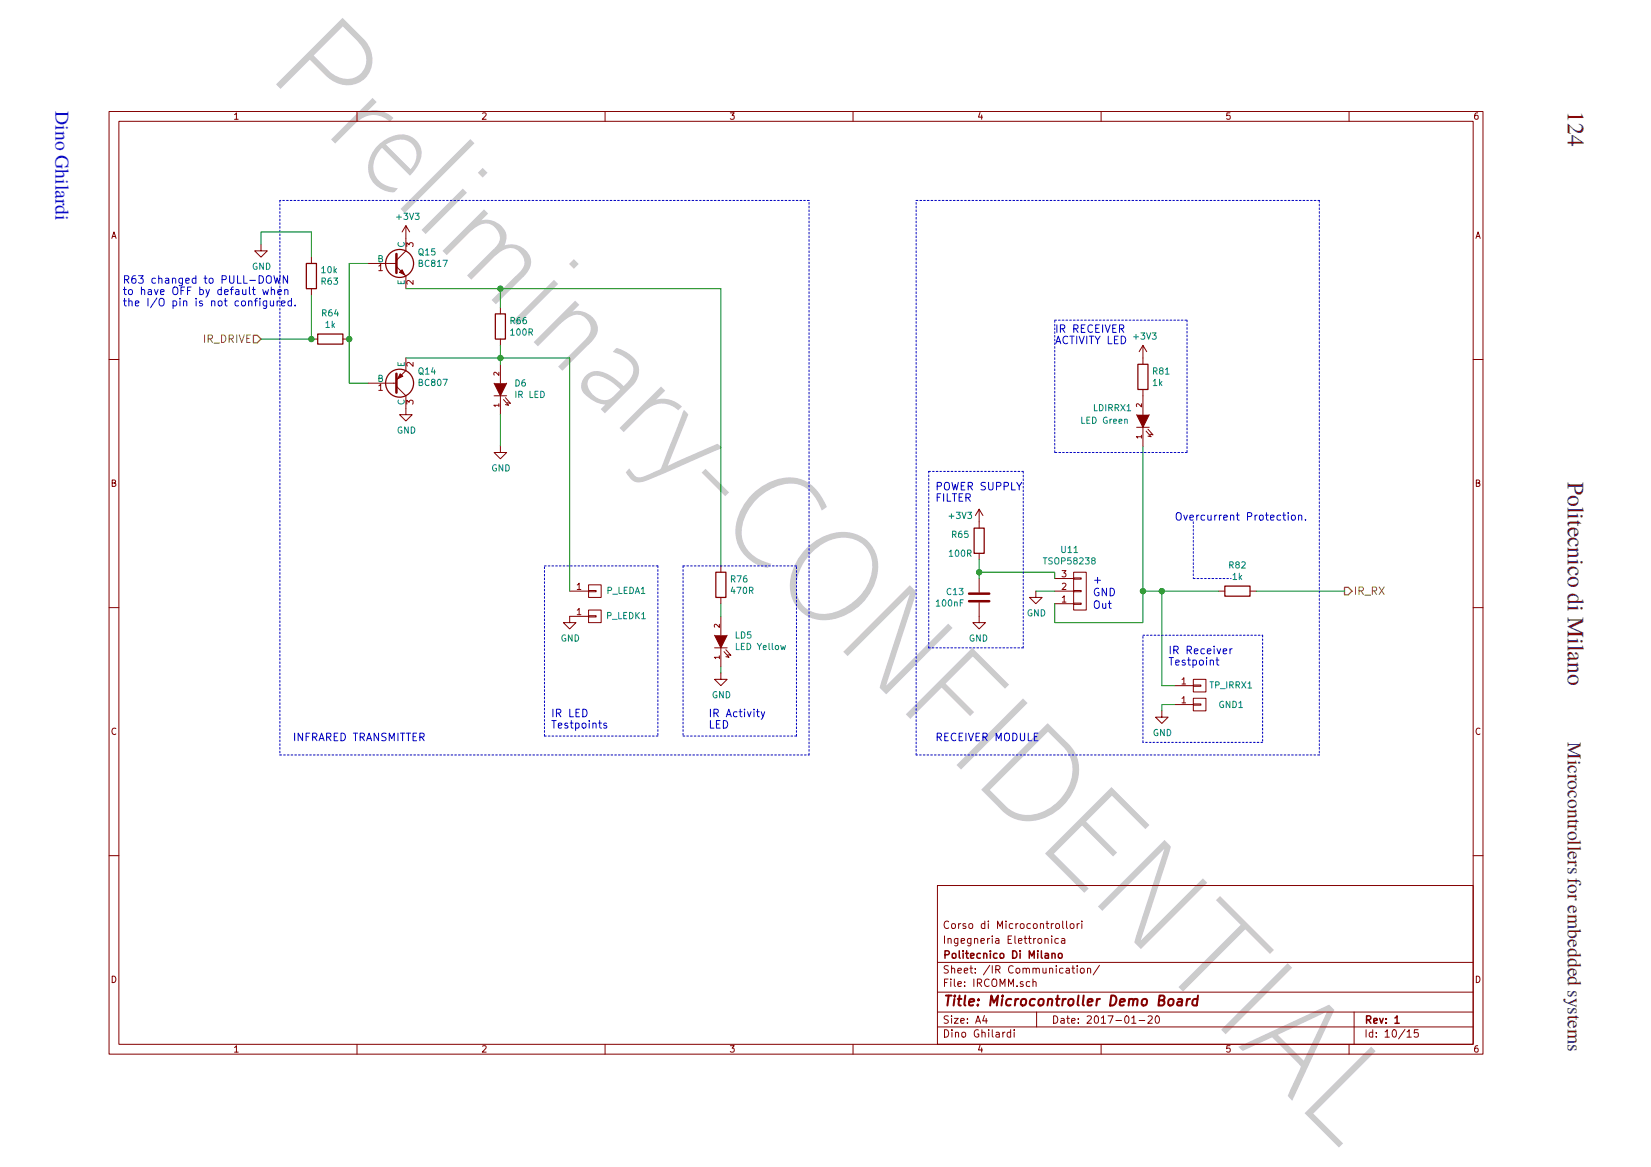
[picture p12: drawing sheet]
<svg xmlns="http://www.w3.org/2000/svg" width="297mm" height="210mm" viewBox="0 0 297 210" stroke-linecap="round" stroke-linejoin="round" font-family="sans-serif">
<g fill="none" stroke="#840000" stroke-width=".18">
<path d="M19.6 20.1h247.2v169.5h-247.2zM21.4 21.8h243.6v166h-243.6zM42.2 20.6l.3-.3v1.2M42.2 21.5h.7M64.2 20.1v1.7M86.8 20.4l.5-.1 .2 .3-.7 .9h.7M108.9 20.1v1.7M131.4 20.3h.7l-.4 .4 .4 .1v.5l-.2 .2-.5-.2M153.5 20.1v1.7M176.3 20.2l-.3 .9h.8M176.6 20.7v.8M198.1 20.1v1.7"/>
<path d="M221.3 20.3h-.5l-.1 .5 .2-.1 .3 .1 .1 .5-.2 .2-.4-.2M242.7 20.1v1.7M265.9 20.3l-.4 .1a.86 .86 0 0 0-.1 1h.5v-.4l-.2-.3-.3 .1-.1 .2M265.5 42.9l.4-1.2 .4 1.2M265.6 42.5h.6M19.6 64.7h1.8M90.6 71.9l.9 1-.6-.1M265 64.7h1.8M20.2 86.9l.5-.1 .1-.2-.1-.2-.5-.1v1.2h.4l.2-.4-.2-.2M265.6 86.9l.5-.1 .1-.2v-.2l-.6-.1v1.2h.5l.2-.4-.3-.2M19.6 109.3h1.8M265 109.3h1.8"/>
<path d="M20.8 131.1a.55 .55 0 0 0-.7 .4 .55 .55 0 0 0 .5 .6l.2-.1M266.3 131.1a.55 .55 0 0 0-.8 .4 .55 .55 0 0 0 .6 .6l.2-.1M19.6 153.9h1.8M168.7 159.3h96.3v28.5h-96.3zM265 153.9h1.8M20.2 175.6a.58 .58 0 0 1 .7 .6 .58 .58 0 0 1-.7 .5zM168.7 178.5h96.3M168.7 173.1h96.3M265.6 175.6a.58 .58 0 0 1 .7 .6 .58 .58 0 0 1-.7 .5zM42.2 188.4l.3-.3v1.1M42.2 189.2h.7M64.2 187.8v1.8"/>
<path d="M86.8 188.2l.5-.1 .2 .3-.7 .8h.7M108.9 187.8v1.8M131.4 188.1h.7l-.4 .4 .4 .1v.5l-.2 .1-.5-.1M153.5 187.8v1.8M168.7 182h96.3M168.7 184.7h96.3M176.3 188l-.3 .9h.8M176.6 188.5v.7M186.5 182v2.7M198.1 187.8v1.8M221.3 188.1h-.5l-.1 .5 .2-.1 .3 .1 .1 .5-.2 .1-.4-.1M242.7 187.8v1.8"/>
<path d="M243.6 182v5.8M265.9 188.1l-.4 .1a.86 .86 0 0 0-.1 1h.5v-.5l-.2-.2-.3 .1-.1 .1"/>
</g>
<path d="M88.9 68.9h2.3l-1.2 2.3z" fill="#840000"/>
<path d="M70.8 47.4h.5M71.3 48l1.7 1.7M73 45.1l-1.7 1.7M90 55.3v1.2M88.9 68.9l1.1 2.3 1.2-2.3M89.8 72.9h-1l.3 .2M89.8 72.6v.5M89.8 67v.5l-.7-.5-.3 .1 .1 .4M90 61v1.1M90 65.5v3.4M90 71.2v3.4M90 80.3v1.1h1.2l-1.2 1.1-1.1-1.1h1.1" fill="none" stroke="#840000" stroke-width=".18"/>
<g fill="none" stroke="#840000" stroke-width=".23">
<path d="M89.1 56.5h1.8v4.5h-1.8z"/>
<circle cx="71.9" cy="47.4" r="2.52"/>
</g>
<path d="M90 62.1v3.4" fill="none" stroke="#008400" stroke-width=".18"/>
<path d="M71.3 45.7v3.4" fill="none" stroke="#840000" stroke-width=".45"/>
<path d="M71.9 49l.4-.5 .5 .9z" fill="#840000"/>
<path d="M66.2 47.4h4.6M68.2 48.7h.6M68.2 47.9l.3-.4v1.2M71.9 49l.4-.5 .5 .9zM73 42.9v2.2M73 49.7v2.2M73.2 44.4v-.8l.4 .4 .1-.3 .4-.1 .2 .3-.1 .5M74.3 50.4v.8l-.8-.8-.3 .3 .1 .4" fill="none" stroke="#840000" stroke-width=".18"/>
<path d="M68.2 46.5h.5l.1-.2-.1-.2-.5-.1v1.1h.4l.2-.1v-.3l-.2-.2M71.6 50.5v.5h1.1v-.5M71.7 43.6a.5 .5 0 0 0 .5 .7 .5 .5 0 0 0 .4-.7M72.1 50.7v.3" fill="none" stroke="#008484" stroke-width=".18"/>
<path d="M73 64.4h29.5" fill="none" stroke="#008400" stroke-width=".18"/>
<circle cx="90" cy="64.4" r=".45" fill="#008400"/>
<circle cx="90" cy="64.4" r=".45" fill="none" stroke="#008400" stroke-width=".23"/>
<path d="M70.8 68.9h.5M71.3 69.5l1.7 1.7M73 66.7l-1.7 1.7M73 73.5v1.1h1.2l-1.2 1.1-1.1-1.1h1.1" fill="none" stroke="#840000" stroke-width=".18"/>
<circle cx="71.9" cy="68.9" r="2.52" fill="none" stroke="#840000" stroke-width=".23"/>
<path d="M71.3 67.2v3.4" fill="none" stroke="#840000" stroke-width=".45"/>
<path d="M72 67.2l.5 .5-.9 .4z" fill="#840000"/>
<path d="M56 61h1.2M61.7 61h1.1M66.2 68.9h4.6M68.2 70.2h.6M68.2 69.4l.3-.3v1.1M72 67.2l.5 .5-.9 .4zM73 64.4v2.3M73 71.2v2.3M73.2 72.7v-.7l.4 .4 .1-.3 .4-.1 .2 .2-.1 .5M74.3 65.2v.7l-.8-.7-.3 .2 .1 .4" fill="none" stroke="#840000" stroke-width=".18"/>
<g fill="none" stroke="#008484" stroke-width=".18">
<path d="M58 56.3h.6v-.5l-.6-.1v1.1M58.3 56.3l.4 .5M58.6 58.1l.3-.3v1.1M58.6 58.9h.7M59.7 55.7h-.3l-.2 .3-.1 .6 .2 .2 .4-.1 .1-.3-.3-.3h-.2l-.2 .3M59.8 57.8v1.1M59.9 58.5l.3 .4M60.2 58.2l-.4 .4M60.5 55.7l-.3 .8h.7M60.7 56.1v.7M68.2 68h.5l.1-.2-.1-.2-.5-.1v1.1h.4l.2-.1v-.3l-.2-.2M71.6 65.2v.5h1.1v-.5"/>
<path d="M71.7 72a.5 .5 0 0 0 .5 .7 .5 .5 0 0 0 .4-.7M72.1 65.4v.3"/>
</g>
<path d="M62.8 47.4v21.5h3.4M73 51.9h56.7M90 51.9v3.4" fill="none" stroke="#008400" stroke-width=".18"/>
<path d="M57.2 60.1h4.5v1.8h-4.5z" fill="none" stroke="#840000" stroke-width=".23"/>
<circle cx="62.8" cy="61" r=".45" fill="#008400"/>
<circle cx="62.8" cy="61" r=".45" fill="none" stroke="#008400" stroke-width=".23"/>
<path d="M55.1 47.4h1.8v4.5h-1.8zM175.3 95h1.8v4.5h-1.8z" fill="none" stroke="#840000" stroke-width=".23"/>
<g fill="none" stroke="#840000" stroke-width=".18">
<path d="M56 46.3v1.1M56 51.9v1.2M73 40.6l-.7 1.1M73.7 41.7l-.7-1.1v2.3M175.5 92.7l.7-1.1v3.4M176.2 99.5v1.2M176.2 91.6l.6 1.1M176.2 108.4v3.6h-1.2l1.2 1.1 1.1-1.1h-1.1M176.2 104.1v2.5M189.8 106.3h3.4M189.8 104.1h3.4M189.8 108.6h3.4"/>
<path d="M191.1 102.6h.7l-.4 .5 .3 .1 .1 .4-.2 .2-.5-.2M191.1 105l.5-.1 .2 .3-.7 .8h.7M191.1 107.5l.4-.3v1.1M191.1 108.3h.7M193.2 103.9h1.3v.3h-1.3zM193.2 106.2h1.3v.2h-1.3zM193.2 108.5h1.3v.2h-1.3zM193.2 102.9h2.2v6.8h-2.2z"/>
</g>
<g fill="none" stroke="#008484" stroke-width=".18">
<path d="M57.9 49.1h.6M57.9 48.2l.3-.3v1.2M57.9 50.6l.6-.1v-.4l-.6-.1v1.1M58.2 50.6l.4 .5M59.1 48l.1-.1a.61 .61 0 0 1 .4 .6 .61 .61 0 0 1-.4 .6l-.2-.5zM59.5 50h-.2a.7 .7 0 0 0-.1 1.1l.4-.1v-.5l-.4-.1-.2 .3M60 50h.7l-.3 .4 .3 .1v.4l-.2 .2-.5-.1M60.1 47.9v1.2M60.2 48.6l.3 .5M60.5 48.3l-.4 .4M168.5 108.2l.3-.3v1.1M169.7 108l.1-.1a.6 .6 0 0 1 .4 .6 .6 .6 0 0 1-.4 .5 .74 .74 0 0 1-.1-1z"/>
<path d="M170.8 108l.1-.1a.61 .61 0 0 1 .4 .6 .61 .61 0 0 1-.4 .5 .74 .74 0 0 1-.1-1zM173.3 107.9h-.5v1.1"/>
</g>
<path d="M47 61h9M176.2 100.7v3.4M176.2 102.9h13.6v1.2" fill="none" stroke="#008400" stroke-width=".18"/>
<path d="M36.8 60.2v1.4M37.5 60.9h.6l.1-.2v-.3l-.7-.2v1.4M37.8 60.9l.4 .7M38.5 61.7h1M39.9 60.2a.69 .69 0 0 1 .7 .7 .69 .69 0 0 1-.7 .7zM41.2 60.9h.7l.1-.2-.1-.3-.7-.2v1.4M41.5 60.9l.5 .7M42.6 60.2v1.4M43 60.2l.5 1.4 .4-1.4M44.4 60.9h.4M45 60.2h-.6v1.4h.6" fill="none" stroke="#848400" stroke-width=".18"/>
<path d="M45.6 60.3h.7l.7 .7-.7 .7h-.7z" fill="none" stroke="#848400" stroke-width=".23"/>
<path d="M174.3 108.1h3.7M174.3 106.8h3.7" fill="none" stroke="#840000" stroke-width=".45"/>
<circle cx="176.2" cy="102.9" r=".45" fill="#008400"/>
<circle cx="176.2" cy="102.9" r=".45" fill="none" stroke="#008400" stroke-width=".23"/>
<g fill="none" stroke="#840000" stroke-width=".18">
<path d="M102.5 106.3h3.4M102.5 110.9h3.4M103.9 105.2l.3-.3v1.1M103.9 106h.6M103.9 109.7l.3-.3v1.2M103.9 110.6h.6M105.9 106.2h1.4v.2h-1.4zM105.9 105.2h2.3v2.3h-2.3zM105.9 110.7h1.4v.3h-1.4zM105.9 109.7h2.3v2.3h-2.3zM186.4 106.3v1.2h1.1l-1.1 1.1-1.2-1.1h1.2M211.3 123.3h3.4"/>
<path d="M212.7 122.2l.3-.3v1.1M212.7 123h.6M214.7 123.2h1.4v.2h-1.4zM214.7 122.2h2.3v2.3h-2.3z"/>
</g>
<g fill="none" stroke="#008484" stroke-width=".18">
<path d="M185.6 109.7a.52 .52 0 0 0-.6 .5 .52 .52 0 0 0 .6 .5l.1-.4h-.3M186.8 109.7v1.1l-.7-1.1v1.1M187.3 109.7a.57 .57 0 0 1 .7 .5 .57 .57 0 0 1-.7 .6zM217.7 122.6h.6M218 122.6v1.2M218.7 123.2h.6v-.5l-.6-.1v1.2M219.6 123.9h.8M220.7 122.6v1.2M221.2 123.2h.6v-.5l-.6-.1v1.2M221.5 123.2l.4 .6M222.4 123.2h.5l.1-.5-.6-.1v1.2M222.7 123.2l.3 .6"/>
<path d="M223.4 122.6l.8 1.2M224.2 122.6l-.8 1.2M224.5 122.9l.4-.3v1.2M224.5 123.8h.7"/>
</g>
<path d="M62.8 47.4h3.4M90 74.6v5.7M209 106.3v17" fill="none" stroke="#008400" stroke-width=".18"/>
<circle cx="209" cy="106.3" r=".45" fill="#008400"/>
<circle cx="209" cy="106.3" r=".45" fill="none" stroke="#008400" stroke-width=".23"/>
<path d="M129.7 101.8v1.1M129.7 107.5v1.1M130.3 117.2l.9 1-.6-.1M209 127.9v1.1h1.2l-1.2 1.1-1.1-1.1h1.1M211.3 126.7h3.4M212.7 125.6l.3-.3v1.1M212.7 126.4h.6M214.7 126.6h1.4v.2h-1.4zM214.7 125.6h2.3v2.3h-2.3z" fill="none" stroke="#840000" stroke-width=".18"/>
<path d="M208.3 131.3a.52 .52 0 0 0-.7 .5 .52 .52 0 0 0 .7 .5v-.5h-.2M209.5 131.2v1.1l-.7-1.1v1.1M210 131.2a.57 .57 0 0 1 .6 .6 .57 .57 0 0 1-.6 .5zM220.1 126.2a.53 .53 0 0 0-.7 .5 .53 .53 0 0 0 .7 .5v-.4h-.2M221.3 126.1v1.2l-.7-1.2v1.2M221.8 126.1a.57 .57 0 0 1 .7 .6 .57 .57 0 0 1-.7 .6zM222.9 126.5l.3-.4v1.2M222.9 127.3h.6" fill="none" stroke="#008484" stroke-width=".18"/>
<path d="M211.3 126.7h-2.3v1.2" fill="none" stroke="#008400" stroke-width=".18"/>
<path d="M128.8 102.9h1.8v4.6h-1.8z" fill="none" stroke="#840000" stroke-width=".23"/>
<path d="M128.6 114.3h2.2l-1.1 2.2z" fill="#840000"/>
<path d="M128.6 114.3l1.1 2.2 1.1-2.2M129.4 112.3v.6l-.6-.6-.3 .2 .1 .3M129.4 118.2h-.9l.3 .3M129.4 118v.5M129.7 110.9v3.4M129.7 116.5v3.4M219.2 106.3h1.2M224.9 106.3h1.1" fill="none" stroke="#840000" stroke-width=".18"/>
<path d="M129.7 51.9v49.9M129.7 108.6v2.3M226 106.3h15.9" fill="none" stroke="#008400" stroke-width=".18"/>
<path d="M220.4 105.4h4.5v1.8h-4.5z" fill="none" stroke="#840000" stroke-width=".23"/>
<path d="M221.8 103.4l.4-.3v1.1M221.8 104.2h.7M223 103.1v1.1M223.1 103.8l.3 .4M223.4 103.5l-.4 .4" fill="none" stroke="#008484" stroke-width=".18"/>
<path d="M214.7 93.9v10.2M214.7 104.1h6.8" fill="none" stroke="#0000c2" stroke-width=".18" stroke-dasharray=".3 .4"/>
<circle cx="90" cy="51.9" r=".45" fill="#008400"/>
<circle cx="90" cy="51.9" r=".45" fill="none" stroke="#008400" stroke-width=".23"/>
<path d="M205.6 80.3v31.7h-15.8v-3.4M129.7 119.9v1.2M186.4 106.3h3.4M205.6 106.3h13.6" fill="none" stroke="#008400" stroke-width=".18"/>
<path d="M204.5 76.9h2.3M206.2 77.5l.9 1.1-.6-.2M206.5 77.2l.9 1-.5-.1" fill="none" stroke="#840000" stroke-width=".18"/>
<path d="M204.5 74.6h2.3l-1.2 2.3z" fill="#840000"/>
<path d="M204.5 74.6l1.1 2.3 1.2-2.3M205.4 78.6h-.9l.2 .2M205.4 78.3v.5M205.4 72.6v.6l-.7-.6-.2 .2v.3M205.6 76.9v3.4M205.6 70.1v4.5M205.6 62.1l-.6 1.2M206.3 63.3l-.7-1.2v3.4" fill="none" stroke="#840000" stroke-width=".18"/>
<g fill="none" stroke="#008484" stroke-width=".18">
<path d="M205.3 59.9h.7l-.4 .4 .3 .1 .1 .4-.3 .2-.4-.1M206.3 59.9l.4 1.1 .3-1.1M207.3 59.9h.7l-.4 .4 .4 .1v.5l-.2 .1-.5-.1M194.6 75v1.2h.6M195.5 75.6h.4M196.1 75h-.6v1.2h.6M196.6 75a.57 .57 0 0 1 .6 .6 .57 .57 0 0 1-.6 .6zM196.9 72.8v1.1h.5M197.8 72.8a.57 .57 0 0 1 .7 .5 .57 .57 0 0 1-.7 .6zM198.9 72.8v1.1M199.2 75.1a.51 .51 0 0 0-.7 .5 .51 .51 0 0 0 .7 .4v-.3h-.2M199.5 73.3h.5l.1-.2v-.2l-.6-.1v1.1"/>
<path d="M199.7 75.4v.8M199.8 73.3l.3 .6M200 75.4l-.3 .2M200.3 75.8l.6-.1-.1-.2-.3-.1-.2 .2 .1 .5h.4M200.6 73.3h.6l.1-.2-.1-.2-.6-.1v1.1M200.9 73.3l.4 .6M201.3 75.8l.6-.1-.1-.2-.3-.1-.2 .2 .1 .5h.4M201.6 72.8l.8 1.1M202.3 75.5h.5v.7M202.3 75.4v.8M202.4 72.8l-.8 1.1M202.8 73.1l.3-.3v1.1"/>
<path d="M202.8 73.9h.6M204 60.6h.8M204.4 60.1v.9M207.5 68.5l.3-.3v1.2M207.5 69.4h.6M207.5 66.7h.6v-.4l-.6-.1v1.1M207.8 66.7l.4 .6M208.6 68.2v1.2M208.7 68.9l.4 .5M208.8 66.7l-.2-.3 .1-.1 .1-.1 .4 .1v.2l-.6 .4v.2l.2 .2 .3-.1 .2-.1-.1-.4h-.2M209.1 68.6l-.5 .4M209.7 67.3h.6"/>
<path d="M209.7 66.5l.3-.3v1.1"/>
</g>
<path d="M204.7 65.5h1.8v4.6h-1.8z" fill="none" stroke="#840000" stroke-width=".23"/>
<circle cx="205.6" cy="106.3" r=".45" fill="#008400"/>
<circle cx="205.6" cy="106.3" r=".45" fill="none" stroke="#008400" stroke-width=".23"/>
<path d="M102.5 110.9v1.1h1.1l-1.1 1.1-1.1-1.1h1.1M129.7 121.1v1.1h1.1l-1.1 1.1-1.1-1.1h1.1" fill="none" stroke="#840000" stroke-width=".18"/>
<path d="M56 41.7v4.6M102.5 64.4v41.9M209 123.3h2.3" fill="none" stroke="#008400" stroke-width=".18"/>
<g fill="none" stroke="#0000c2" stroke-width=".18" stroke-dasharray=".3 .4">
<path d="M50.4 36.1v99.7M145.6 36.1h-95.2M164.8 36.1h72.6M237.4 36.1v99.7M189.8 57.6h23.8M213.6 57.6v23.8M167.1 84.8h17M184.1 84.8v31.7M189.8 81.4v-23.8M213.6 81.4h-23.8M98 101.8h20.4M118.4 101.8v30.6"/>
<path d="M122.9 101.8v30.6M143.3 101.8h-20.4M167.1 116.5v-31.7M184.1 116.5h-17M205.6 114.3h21.6M227.2 114.3v19.2M50.4 135.8h95.2M98 132.4v-30.6M118.4 132.4h-20.4M122.9 132.4h20.4M143.3 132.4v-30.6M145.6 135.8v-99.7"/>
<path d="M164.8 135.8v-99.7M205.6 133.5v-19.2M227.2 133.5h-21.6M237.4 135.8h-72.6"/>
</g>
<g fill="none" stroke="#0000c2" stroke-width=".18">
<path d="M190.1 58.4v1.4M190.8 59.1h.6l.2-.2-.1-.4-.7-.1v1.4M191.1 59.1l.5 .7M193.2 59.1h.6l.1-.6-.7-.1v1.4M193.5 59.1l.5 .7M194.5 59.1h.5M195.2 58.4h-.7v1.4h.7M196.6 58.5a.55 .55 0 0 0-.7 0 .55 .55 0 0 0-.2 .7 .5 .5 0 0 0 .3 .5 .5 .5 0 0 0 .6 0M197.1 59.1h.5M197.8 58.4h-.7v1.4h.7M198.4 58.4v1.4M198.8 58.4l.5 1.4 .4-1.4"/>
<path d="M200.2 59.1h.4M200.8 58.4h-.6v1.4h.6M201.4 59.1h.7l.1-.2-.1-.4-.7-.1v1.4M201.7 59.1l.5 .7M189.9 61.8l.5-1.3 .5 1.3M190.1 61.4h.6M192.1 60.6a.63 .63 0 0 0-.9 .5 .63 .63 0 0 0 .8 .7l.1-.1M192.5 60.5h.8M192.9 60.5v1.3M193.7 60.5v1.3M194.2 60.5l.4 1.3 .5-1.3M195.5 60.5v1.3"/>
<path d="M196 60.5h.7M196.4 60.5v1.3M197 60.5l.5 .7 .4-.7M197.5 61.2v.6M199.4 60.5v1.3h.7M200.5 61.1h.5M201.2 60.5h-.7v1.3h.7M201.7 60.5a.69 .69 0 0 1 .8 .6 .69 .69 0 0 1-.8 .7zM210.3 118.3h.8M210.6 116.2v1.4M210.7 118.3v1.3M211.2 116.9h.6l.2-.2-.1-.4-.7-.1v1.4"/>
<path d="M211.5 119.2l.7-.2-.1-.2-.4-.1-.2 .2 .1 .7h.5M211.5 116.9l.5 .7M213.2 118.8l-.3-.1-.2 .2v.2l.5 .1v.4h-.5M213.6 116.9h.6l.1-.6-.7-.1v1.4M213.7 118.7h.5M213.9 118.3v1.1v.2h.3M213.9 116.9l.5 .7M214.6 118.8l.4-.1 .3 .3-.1 .6h-.6M214.6 118.7v1.4M214.9 117.1l.6-.1v-.2l-.4-.1-.2 .2v.6h.6M215.9 118.8l.2-.1 .3 .1 .1 .6-.1 .2h-.3l-.2-.1zM216.7 116.8l-.4-.1-.2 .2 .1 .6h.5"/>
<path d="M217.1 118.3v.1M217.1 118.7v.9M217.2 117.1l.7-.1-.1-.2-.4-.1-.2 .2 .1 .6h.5M217.7 118.8l.2-.1 .4 .1v.8M217.7 118.7v.9M218.4 116.2v.1M218.4 116.7v.9M218.8 118.7h.5M219 118.3v1.1l.3 .2M219 116.7l.3 .9 .3-.9M220.1 117.1l.6-.1v-.2l-.4-.1-.2 .2v.6h.6M221.3 116.7v.9"/>
<path d="M221.7 116.7l-.4 .2"/>
</g>
<circle cx="56" cy="61" r=".45" fill="#008400"/>
<circle cx="56" cy="61" r=".45" fill="none" stroke="#008400" stroke-width=".23"/>
<path d="M56 53.1v7.9M56 41.7h-9v2.3" fill="none" stroke="#008400" stroke-width=".18"/>
<path d="M47 44v1.1h1.1l-1.1 1.2-1.2-1.2h1.2" fill="none" stroke="#840000" stroke-width=".18"/>
<text font-size="25.2" fill="#ccc" x="47.8" y="13.4" transform="rotate(45 47.8 13.4)">Preliminary-CONFIDENTIAL</text>
<g font-size="4.2" fill="#231f20">
<text x="282.1" y="20" transform="rotate(90 282.1 20)">124</text>
<text x="282.1" y="86.8" transform="rotate(90 282.1 86.8)">Politecnico di Milano</text>
</g>
<text font-size="3.5" fill="#1616ee" x="10" y="20" transform="rotate(90 10 20)">Dino Ghilardi</text>
<text font-size="3.5" fill="#231f20" x="282.1" y="133.5" transform="rotate(90 282.1 133.5)">Microcontrollers for embedded systems</text>
<text font-size="3" fill="#840000" x="170" y="181.3">Title: Mlcrocontroller Demo Board</text>
<text font-size="2.5" fill="#0000c2" x="26.5" y="55.2">1/0</text>
<text font-size="2.4" fill="#0000c2" x="196.9" y="105.3">+</text>
<text font-size="2.4" fill="#840000" x="245.7" y="184.4">Rev: 1</text>
<text font-size="2.3" fill="#840000" x="169.9" y="172.7">Polltecnlco DI Milano</text>
<g font-size="2" fill="#0000c2">
<text x="22.2" y="53.2">to have OFF by default when</text>
<text x="22.3" y="51">R63 changed to PULL-DOWN</text>
<text x="22.2" y="55.2">the</text>
<text x="31" y="55.2">pin is not configuried.</text>
<text x="168.5" y="88.2">POWER SUPPLYi</text>
<text x="168.5" y="90.3">FILTER</text>
<text x="211.5" y="94">0vrcurrent Protection.</text>
<text x="196.8" y="107.3">GND</text>
<text x="196.8" y="109.6">Out</text>
<text x="99.3" y="129.1">IR LED</text>
<text x="127.7" y="129.1">IR Activity</text>
<text x="127.7" y="131.1">LED</text>
<text x="52.9" y="133.4">INFRARED TRANSMITTER</text>
<text x="168.5" y="133.4">RECEIVER MODULE</text>
</g>
<text font-size="2" fill="#848400" x="241.4" y="107">OIR_RX</text>
<g font-size="2" fill="#840000">
<text x="169.8" y="177.7">File: IRC0MM.sch</text>
<text x="169.8" y="184.3">Size: A4</text>
<text x="189.4" y="184.2">Date: 2017-01-20</text>
<text x="245.6" y="186.8">Id: 10/15</text>
</g>
<g font-size="1.8" fill="#008484">
<text x="71.3" y="39.6">+3V3</text>
<text x="75.3" y="48">BCB17</text>
<text x="45.4" y="48.5">GND</text>
<text x="91.8" y="60.4">1DDR</text>
<text x="75.3" y="69.5">BC8D7</text>
<text x="71.5" y="78">GND</text>
<text x="88.5" y="84.9">GND</text>
<text x="170.7" y="93.5">+3V3</text>
<text x="170.7" y="100.2">1DDR</text>
<text x="187.6" y="101.6">TS0P58238</text>
<text x="131.5" y="106.9">470R</text>
<text x="221.2" y="102.3">R82</text>
<text x="168.3" y="109.9">100nF T</text>
<text x="101" y="115.6">GND</text>
<text x="174.5" y="115.6">GND</text>
<text x="128.2" y="125.7">GND</text>
</g>
<g font-size="1.8" fill="#840000">
<text x="20.1" y="43">A</text>
<text x="169.8" y="167.2">Corsa</text>
<text x="176.5" y="167.2">di</text>
<text x="179.4" y="167.2">Microcantrollori</text>
<text x="169.8" y="169.9">lngegneria</text>
<text x="181.3" y="169.9">Elettronica</text>
<text x="169.8" y="175.2">Sheet: /IR Communication/</text>
<text x="169.8" y="186.8">Din a Ghi lard i</text>
</g>
<text font-size="1.8" fill="#0000c2" x="99.2" y="131.1">Testpoints</text>
<g font-size="1.7" fill="#008484">
<text x="88.8" y="72.2">'&quot;~ IR LED</text>
<text x="191" y="99.6">U11</text>
<text x="109.3" y="106.8">P_LEDA1</text>
<text x="170.3" y="107.2">C13</text>
<text x="109.2" y="111.7">P_LEDK1</text>
<text x="128.4" y="117.4">'&quot;~ LED Yellow</text>
</g>
<g font-size="1.6" fill="#008484">
<text x="75.2" y="46">Q15</text>
<text x="91.8" y="58.3">R66</text>
<text x="75.2" y="67.5">Q14</text>
<text x="92.7" y="69.6">D6</text>
<text x="171.2" y="96.8">R65</text>
<text x="131.5" y="104.9">R76</text>
<text x="132.4" y="115">LD5</text>
</g>
</svg>
